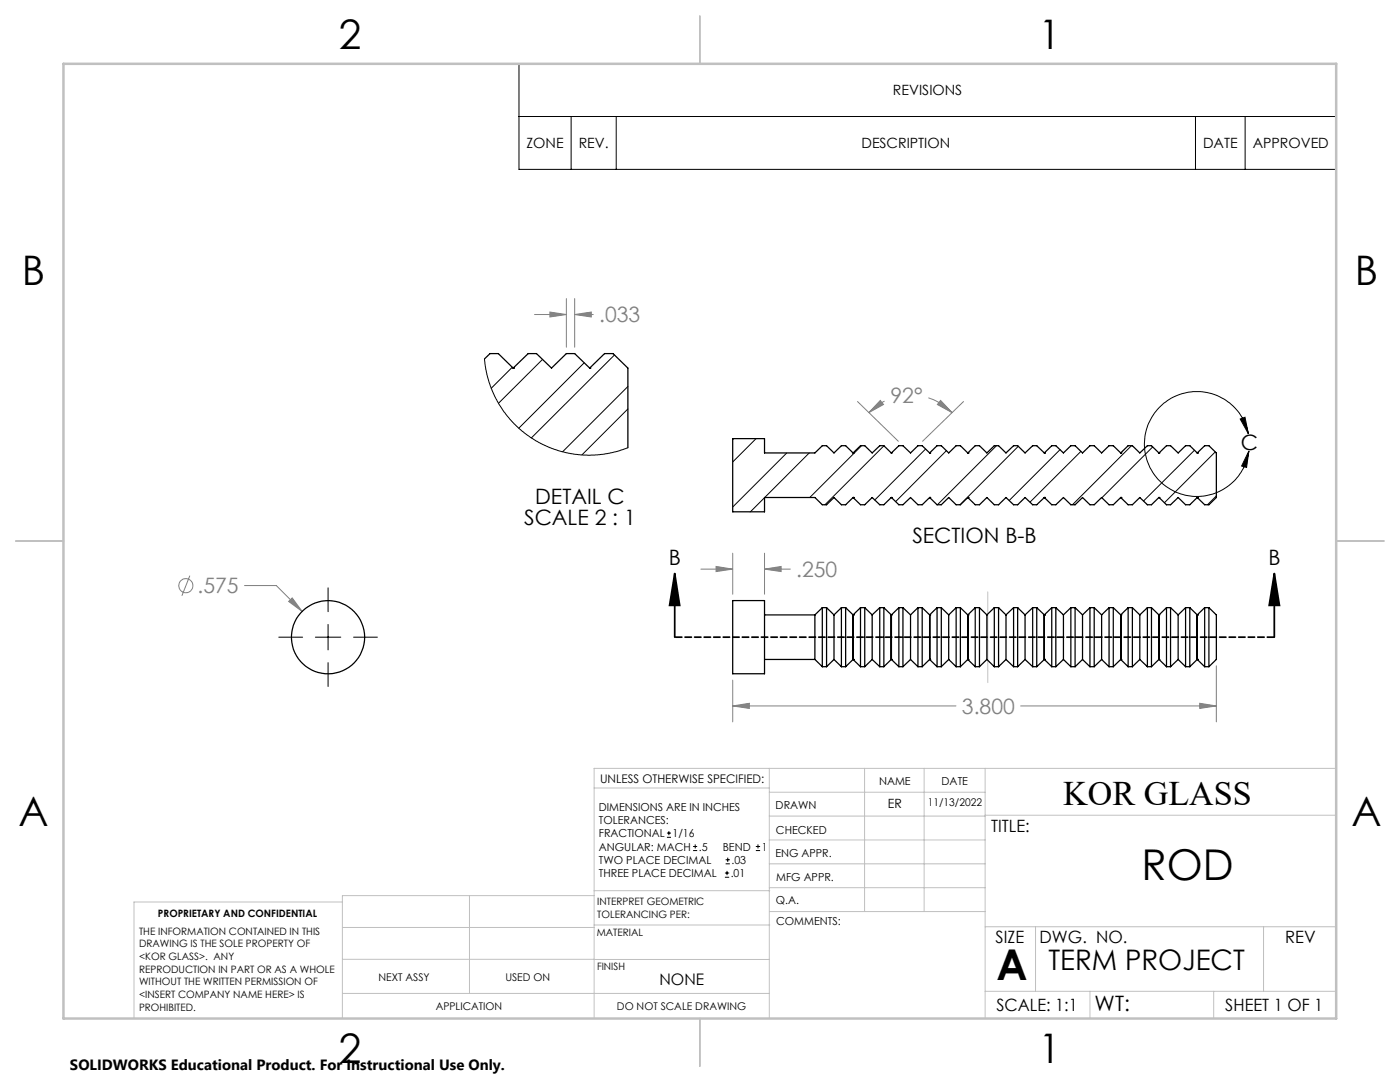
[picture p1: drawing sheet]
<svg xmlns="http://www.w3.org/2000/svg" width="279mm" height="216mm" viewBox="0 0 279 216" stroke-linecap="round" stroke-linejoin="round" font-family="sans-serif">
<g fill="none" stroke="#808080" stroke-width=".2">
<path d="M113 59.6v9.7M114.7 59.6v9.7M106.7 62.8h6.3M109.7 62.3l3.3 .5-3.3 .5zM114.7 62.8l3.3-.5v1zM114.7 62.8h3.7M175.7 79.9l.6 .8-2.9 1.6zM185.3 79.4a11.5 11.5 0 0 1 4.7 2.9M187.7 79.9l2.3 2.4-2.9-1.6zM171.1 80.1l8.2 8M176.5 80a12.5 12.5 0 0 0-3.1 2.3M192.3 80.1l-8.2 8"/>
<path d="M37.9 114.9l-1.6 4M48.8 116.8h6.3l5.2 5.2M58.3 119.3l2 2.7-2.7-2zM139.9 113.6h6.3M142.9 113l3.3 .6-3.3 .5zM146.2 110.4v8.2M152.6 113.6l3.3-.6v1.1zM152.6 110.4v8.2M152.6 113.6h5.1M146.2 135.7v8.3M242.7 132.9v11.1M146.2 140.9l3.3-.6v1.1z"/>
<path d="M146.2 140.9h44.6M203.7 140.9h39M239.4 140.3l3.3 .6-3.3 .5z"/>
<circle cx="37.1" cy="116.9" r="1.41"/>
</g>
<g fill="none" stroke="#000" stroke-width=".2">
<path d="M103.6 12.7h163.1v21.1h-163.1zM103.6 23.2h163.1M114 23.2v10.6M123 23.2v10.6M238.6 23.2v10.6M248.5 23.2v10.6M247.5 83.6l1-.3 .6 3.2zM249.1 86.5a10.5 10.5 0 0 0-16.2-6.5 10.5 10.5 0 0 0 .5 17.5 10.5 10.5 0 0 0 15.8-7.5M249.2 90l-.4 3.3-1-.3zM65.5 117.3v4.8M55.6 127.1h4.8M62.9 127.1h5.1"/>
<path d="M65.5 124.6v5.1M65.5 132.2v4.8M70.6 127.1h4.7M133.1 167.1h.8M133.1 166.2h.8M133.5 165.8v.9M138.3 169.7h.8M138.3 168.9h.8M138.7 168.5v.8M144.7 175h.8M144.7 174.2h.8M144.8 172.4h.9"/>
<path d="M144.8 171.6h.9M145.1 173.8v.8M145.2 171.1v.9M150.8 169.7h.9M150.8 168.9h.9M151.3 168.5v.8"/>
</g>
<path d="M134.7 114.4l.9 6.4h-2zM134.7 114.4v12.7M254.3 114.4l1 6.4h-2zM254.3 114.4v12.7" fill="none" stroke="#000" stroke-width=".35"/>
<path d="M254.3 127.1h-119.6" fill="none" stroke="#000" stroke-width=".35" stroke-dasharray="1.3 .6" stroke-dashoffset="-.2"/>
<g fill="none" stroke="#c0c0c0" stroke-width=".2">
<path d="M197.1 118.1v18.1M118.6 157.2h34.9M153.5 153.3v49.9M153.5 158.1h43.1M172.5 153.3v28.6M184.4 153.3v28.6M196.6 153.3v49.9M266.7 153.3h-148.1v49.9M68.3 180h-41.6v23.2M93.7 178.7v19.5M118.6 178.7h-50.3v24.5M118.6 177.7h35"/>
<path d="M153.5 167.6h43.1M153.5 162.8h43.1M153.5 172.4h43.1M153.5 177.1h43.1M196.6 162.7h70.1M68.3 198.2h85.2M68.3 191.4l85.2 .1M68.3 185.1h50.3M118.6 184.6h35M153.6 181.9h43M196.6 197.8h70.1M196.6 184.9h70.1"/>
<path d="M206.7 184.9v12.9M217.5 197.8v5.4M242.2 197.8v5.4M252.2 184.9v12.9"/>
</g>
<path d="M139.7 3.2v9.5M3.1 107.9h9.6M266.7 107.9h9.5M139.7 203.2v9.6" fill="none" stroke="#c0c0c0" stroke-width=".25"/>
<path d="M12.7 12.7h254v190.5h-254z" fill="none" stroke="#c0c0c0" stroke-width=".5"/>
<g fill="#000">
<path d="M247.5 83.6l1-.3 .6 3.2zM249.2 90l-.4 3.3-1-.3z"/>
<path d="M254.3 114.4l1 6.4h-2zM134.7 114.4l.9 6.4h-2z"/>
</g>
<path d="M58.3 119.3l-.7 .7 2.7 2zM152.6 113.6l3.3-.6v1.1zM142.9 113l3.3 .6-3.3 .5zM146.2 140.9l3.3-.6v1.1zM239.4 140.3l3.3 .6-3.3 .5zM187.7 79.9l2.3 2.4-2.9-1.6zM175.7 79.9l.6 .8-2.9 1.6zM109.7 62.3l3.3 .5-3.3 .5zM114.7 62.8l3.3-.5v1z" fill="#808080"/>
<g fill="none" stroke="#000" stroke-width=".25">
<path d="M96.7 71.6l1.1-1h1.6l3 2.8M102.4 73.4h.1M102.4 73.4l3-2.8h1.7l3 2.8 2.9-2.8h1.7l3 2.8M117.7 73.4h.1M117.7 73.4l2.9-2.8h1.7l3 2.8v15.9M170.3 99.3h.1M170.3 90.4h.1M170.3 90.4l-1.5-1.5h-.9l-1.5 1.5-1.4-1.5h-.9l-1.5 1.5h-10v-2.9h-6.4v14.6h6.4v-2.8h10l1.5 1.4h.9l1.4-1.4 1.5 1.4h.9l1.5-1.4M170.3 99.3l1.4 1.4h.9l1.5-1.4 1.5 1.4h.8l1.5-1.4M170.3 90.4l1.4-1.5h.9l1.5 1.5 1.5-1.5h.8l1.5 1.5M177.9 99.3h.1M177.9 90.4h.1"/>
<path d="M177.9 90.4l1.5-1.5h.8l1.5 1.5 1.5-1.5h.8l1.5 1.5M177.9 99.3l1.5 1.4h.8l1.5-1.4 1.5 1.4h.8l1.5-1.4M185.5 99.3h.1M185.5 90.4h.1M185.5 99.3l1.5 1.4h.9l1.4-1.4 1.5 1.4h.9l1.4-1.4M185.5 90.4l1.5-1.5h.9l1.4 1.5 1.5-1.5h.9l1.4 1.5M193.1 99.3h.1M193.1 90.4h.1M193.1 99.3l1.5 1.4h.9l1.5-1.4 1.4 1.4h.9l1.5-1.4 1.5 1.4h.8l1.5-1.4 1.5 1.4h.8l1.5-1.4M193.1 90.4l1.5-1.5h.9l1.5 1.5 1.4-1.5h.9l1.5 1.5 1.5-1.5h.8l1.5 1.5 1.5-1.5h.8l1.5 1.5M208.4 99.3h.1M208.4 90.4h.1"/>
<path d="M208.4 99.3l1.5 1.4h.8l1.5-1.4 1.5 1.4h.9l1.4-1.4 1.5 1.4h.9l1.5-1.4 1.4 1.4h.9l1.5-1.4M208.4 90.4l1.5-1.5h.8l1.5 1.5 1.5-1.5h.9l1.4 1.5 1.5-1.5h.9l1.5 1.5 1.4-1.5h.9l1.5 1.5M223.7 99.3h.1M223.7 90.4h.1M223.7 99.3l1.4 1.4h.9l1.5-1.4 1.5 1.4h.8l1.5-1.4M223.7 90.4l1.4-1.5h.9l1.5 1.5 1.5-1.5h.8l1.5 1.5M231.3 99.3h.1M231.3 90.4h.1M231.3 99.3l1.5 1.4h.8l1.5-1.4 1.5 1.4h.9l1.4-1.4M231.3 90.4l1.5-1.5h.8l1.5 1.5 1.5-1.5h.9l1.4 1.5M238.9 99.3h.1M238.9 90.4h.1"/>
<path d="M238.9 90.4l1.5-1.5h.9l1.4 1.5v8.9l-1.4 1.4h-.9l-1.5-1.4M146.2 119.8h6.4v14.6h-6.4zM152.6 122.7h10M152.6 131.6h10M162.6 122.7v8.9M162.6 131.6l1.5 1.4M164.1 121.2v11.8M164.1 133h.9M164.1 121.2h.9M164.1 121.2l-1.5 1.5M165 121.2v11.8M165 121.2l1.4 1.5"/>
<path d="M166.4 122.7v8.9M166.4 131.6l1.5 1.4M166.4 131.6l-1.4 1.4M167.9 121.2v11.8M167.9 133h.9M167.9 121.2h.9M167.9 121.2l-1.5 1.5M168.8 121.2v11.8M168.8 121.2l1.5 1.5M170.3 131.6h.1M170.3 122.7h.1M170.3 122.7v8.9"/>
<path d="M170.3 131.6l1.4 1.4M170.3 131.6l-1.5 1.4M171.7 121.2v11.8M171.7 133h.9M171.7 121.2h.9M171.7 121.2l-1.4 1.5M172.6 121.2v11.8M172.6 121.2l1.5 1.5M174.1 122.7v8.9M174.1 131.6l-1.5 1.4M174.1 131.6l1.5 1.4M175.6 121.2v11.8"/>
<path d="M175.6 133h.8M175.6 121.2h.8M175.6 121.2l-1.5 1.5M176.4 121.2v11.8M176.4 121.2l1.5 1.5M177.9 131.6h.1M177.9 122.7h.1M177.9 122.7v8.9M177.9 131.6l-1.5 1.4M177.9 131.6l1.5 1.4M179.4 121.2v11.8M179.4 133h.8"/>
<path d="M179.4 121.2h.8M179.4 121.2l-1.5 1.5M180.2 121.2v11.8M180.2 121.2l1.5 1.5M181.7 122.7v8.9M181.7 131.6l-1.5 1.4M181.7 131.6l1.5 1.4M183.2 121.2v11.8M183.2 133h.8M183.2 121.2h.8M183.2 121.2l-1.5 1.5M184 121.2v11.8"/>
<path d="M184 121.2l1.5 1.5M185.5 122.7h.1M185.5 131.6h.1M185.5 122.7v8.9M185.5 131.6l1.5 1.4M185.5 131.6l-1.5 1.4M187 121.2v11.8M187 133h.9M187 121.2h.9M187 121.2l-1.5 1.5M187.9 121.2v11.8M187.9 121.2l1.4 1.5"/>
<path d="M189.3 122.7v8.9M189.3 131.6l-1.4 1.4M189.3 131.6l1.5 1.4M190.8 121.2v11.8M190.8 133h.9M190.8 121.2h.9M190.8 121.2l-1.5 1.5M191.7 121.2v11.8M191.7 121.2l1.4 1.5M193.1 122.7h.1M193.1 131.6h.1M193.1 122.7v8.9"/>
<path d="M193.1 131.6l1.5 1.4M193.1 131.6l-1.4 1.4M194.6 121.2v11.8M194.6 133h.9M194.6 121.2h.9M194.6 121.2l-1.5 1.5M195.5 121.2v11.8M195.5 121.2l1.5 1.5M197 122.7v8.9M197 131.6l1.4 1.4M197 131.6l-1.5 1.4M198.4 121.2v11.8"/>
<path d="M198.4 133h.9M198.4 121.2h.9M198.4 121.2l-1.4 1.5M199.3 121.2v11.8M199.3 121.2l1.5 1.5M200.8 122.7v8.9M200.8 131.6l1.5 1.4M200.8 131.6l-1.5 1.4M202.3 121.2v11.8M202.3 133h.8M202.3 121.2h.8M202.3 121.2l-1.5 1.5"/>
<path d="M203.1 121.2v11.8M203.1 121.2l1.5 1.5M204.6 122.7v8.9M204.6 131.6l1.5 1.4M204.6 131.6l-1.5 1.4M206.1 121.2v11.8M206.1 133h.8M206.1 121.2h.8M206.1 121.2l-1.5 1.5M206.9 121.2v11.8M206.9 121.2l1.5 1.5M208.4 122.7h.1"/>
<path d="M208.4 131.6h.1M208.4 122.7v8.9M208.4 131.6l1.5 1.4M208.4 131.6l-1.5 1.4M209.9 121.2v11.8M209.9 133h.8M209.9 121.2h.8M209.9 121.2l-1.5 1.5M210.7 121.2v11.8M210.7 121.2l1.5 1.5M212.2 122.7v8.9M212.2 131.6l-1.5 1.4"/>
<path d="M212.2 131.6l1.5 1.4M213.7 121.2v11.8M213.7 133h.9M213.7 121.2h.9M213.7 121.2l-1.5 1.5M214.6 121.2v11.8M214.6 121.2l1.4 1.5M216 122.7v8.9M216 131.6l1.5 1.4M216 131.6l-1.4 1.4M217.5 121.2v11.8M217.5 133h.9"/>
<path d="M217.5 121.2h.9M217.5 121.2l-1.5 1.5M218.4 121.2v11.8M218.4 121.2l1.5 1.5M219.9 122.7v8.9M219.9 131.6l1.4 1.4M219.9 131.6l-1.5 1.4M221.3 121.2v11.8M221.3 133h.9M221.3 121.2h.9M221.3 121.2l-1.4 1.5M222.2 121.2v11.8"/>
<path d="M222.2 121.2l1.5 1.5M223.7 122.7h.1M223.7 131.6h.1M223.7 122.7v8.9M223.7 131.6l1.4 1.4M223.7 131.6l-1.5 1.4M225.1 121.2v11.8M225.1 133h.9M225.1 121.2h.9M225.1 121.2l-1.4 1.5M226 121.2v11.8M226 121.2l1.5 1.5"/>
<path d="M227.5 122.7v8.9M227.5 131.6l1.5 1.4M227.5 131.6l-1.5 1.4M229 121.2v11.8M229 133h.8M229 121.2h.8M229 121.2l-1.5 1.5M229.8 121.2v11.8M229.8 121.2l1.5 1.5M231.3 131.6h.1M231.3 122.7h.1M231.3 122.7v8.9"/>
<path d="M231.3 131.6l-1.5 1.4M231.3 131.6l1.5 1.4M232.8 121.2v11.8M232.8 133h.8M232.8 121.2h.8M232.8 121.2l-1.5 1.5M233.6 121.2v11.8M233.6 121.2l1.5 1.5M235.1 122.7v8.9M235.1 131.6l1.5 1.4M235.1 131.6l-1.5 1.4M236.6 121.2v11.8"/>
<path d="M236.6 133h.9M236.6 121.2h.9M236.6 121.2l-1.5 1.5M237.5 121.2v11.8M237.5 121.2l1.4 1.5M238.9 131.6h.1M238.9 122.7h.1M238.9 122.7v8.9M238.9 131.6l-1.4 1.4M238.9 131.6l1.5 1.4M240.4 121.2v11.8M240.4 133h.9"/>
<path d="M240.4 121.2h.9M240.4 121.2l-1.5 1.5M241.3 121.2l1.4 1.5v8.9l-1.4 1.4M241.3 121.2v11.8"/>
<circle cx="65.5" cy="127.1" r="7.3"/>
</g>
<g fill="none" stroke="#000" stroke-width=".2">
<path d="M96.7 71.6l.2 2.1 .7 2.6 1.1 2.8 .9 1.5 1 1.6 2 2.4 2 1.8 2.4 1.6 2.5 1.2 1.8 .7 2.2 .6 2.4 .3h1.9l2.7-.2 2.4-.5 2.4-.8M102.2 73.3l-4.2 4.2M108.3 71.7l-8.8 8.8M116.6 72.4l-13.1 13M122.6 70.8l-16.6 16.6M125.3 77.1l-13 13M125.3 81.6l-9.2 9.2M146.4 87.5l-.2 .2M150.9 87.5l-4.7 4.7M157 90.4l-10.8 10.8M161.5 90.4l-11.7 11.7M171.9 88.9l-10.3 10.4"/>
<path d="M176.4 88.9l-11.8 11.8M184.7 89.6l-10.1 10.2M188.9 89.9l-10.1 10.2M198.9 88.9l-11.8 11.8M203.2 89l-11.6 11.7M211.6 89.7l-10.2 10.2M215.7 90.1l-10.1 10.1M225.8 88.9l-11.8 11.8M230 89.2l-10.1 10.1M238.4 89.9l-10.2 10.1M242.5 90.2l-10.1 10.1M242.7 99l-1.7 1.7"/>
</g>
<g font-size="8.5">
<text x="227.8" y="175.5">ROD</text>
<text x="198.9" y="195.5">A</text>
</g>
<g font-size="8.1">
<text x="67.6" y="9.7">2</text>
<text x="207.3" y="9.7">1</text>
<text x="4.4" y="57">B</text>
<text x="270.4" y="57">B</text>
<text x="3.7" y="164.9">A</text>
<text x="269.7" y="164.9">A</text>
<text x="67.6" y="212.2">2</text>
<text x="207.3" y="212.2">1</text>
</g>
<text font-size="6.9" x="212.2" y="160.6">KOR GLASS</text>
<text font-size="5.6" x="209.3" y="193.5">TERM PROJECT</text>
<g font-size="4.2" fill="#808080">
<text x="119.6" y="64.3">.033</text>
<text x="177.7" y="80.4">92°</text>
<text x="39.4" y="118.4">.575</text>
<text x="158.9" y="115.1">.250</text>
<text x="192" y="142.4">3.800</text>
</g>
<g font-size="4.2">
<text x="247.6" y="89.8">C</text>
<text x="106.8" y="100.6">DETAIL C</text>
<text x="104.6" y="104.8">SCALE 2 : 1</text>
<text x="133.5" y="112.7">B</text>
<text x="182.1" y="108.4">SECTION B-B</text>
<text x="253.1" y="112.7">B</text>
<text x="218.5" y="201.7">WT:</text>
</g>
<g font-size="3.4">
<text x="197.8" y="166">TITLE:</text>
<text x="198.7" y="188.1">SIZE</text>
<text x="207.5" y="188.1">DWG. NO.</text>
<text x="256.5" y="188.2">REV</text>
<text x="198.8" y="201.7">SCALE: 1:1</text>
<text x="244.5" y="201.7">SHEET 1 OF 1</text>
</g>
<text font-size="3.2" x="131.6" y="196.6">NONE</text>
<text font-size="3" x="14" y="213.5">SOLIDWORKS Educational Product. For Instructional Use Only.</text>
<g font-size="2.8">
<text x="178.2" y="19">REVISIONS</text>
<text x="105.1" y="29.6">ZONE</text>
<text x="115.5" y="29.6">REV.</text>
<text x="171.9" y="29.6">DESCRIPTION</text>
<text x="240.1" y="29.6">DATE</text>
<text x="250" y="29.6">APPROVED</text>
</g>
<text font-size="2.5" x="177.2" y="161.3">ER</text>
<text font-size="2.4" x="119.8" y="156.2">UNLESS OTHERWISE SPECIFIED:</text>
<g font-size="2.2">
<text x="119.5" y="161.8">DIMENSIONS ARE IN INCHES</text>
<text x="154.8" y="161.4">DRAWN</text>
<text x="175.4" y="156.6">NAME</text>
<text x="187.9" y="156.7">DATE</text>
<text x="119.5" y="164.4">TOLERANCES:</text>
<text x="119.5" y="167.1">FRACTIONAL</text>
<text x="134.2" y="167.1">1/16</text>
<text x="154.9" y="166.3">CHECKED</text>
<text x="119.5" y="172.4">TWO PLACE DECIMAL</text>
<text x="119.5" y="169.7">ANGULAR: MACH</text>
<text x="139.5" y="169.7">.5</text>
<text x="144.2" y="169.7">BEND</text>
<text x="146" y="172.4">.03</text>
<text x="152" y="169.7">1</text>
<text x="154.8" y="171">ENG APPR.</text>
<text x="119.5" y="175">THREE PLACE DECIMAL</text>
<text x="145.8" y="175">.01</text>
<text x="154.9" y="175.7">MFG APPR.</text>
<text x="154.9" y="180.4">Q.A.</text>
<text x="154.9" y="184.6">COMMENTS:</text>
</g>
<g font-size="2.1">
<text x="185.2" y="160.7">11/13/2022</text>
<text x="75.5" y="195.7">NEXT ASSY</text>
<text x="100.9" y="195.7">USED ON</text>
<text x="86.9" y="201.5">APPLICATION</text>
<text x="123.1" y="201.6">DO NOT SCALE DRAWING</text>
</g>
<g font-size="2">
<text x="31.5" y="182.9">PROPRIETARY AND CONFIDENTIAL</text>
<text x="119.2" y="180.6">INTERPRET GEOMETRIC</text>
<text x="119.2" y="183.1">TOLERANCING PER:</text>
<text x="27.8" y="186.5">THE INFORMATION CONTAINED IN THIS</text>
<text x="27.8" y="189">DRAWING IS THE SOLE PROPERTY OF</text>
<text x="27.8" y="191.6">&lt;KOR GLASS&gt;. ANY</text>
<text x="119.1" y="186.7">MATERIAL</text>
<text x="27.8" y="194.1">REPRODUCTION IN PART OR AS A WHOLE</text>
<text x="27.8" y="196.6">WITHOUT THE WRITTEN PERMISSION OF</text>
<text x="119.1" y="193.5">FINISH</text>
<text x="27.8" y="199.1">&lt;INSERT COMPANY NAME HERE&gt; IS</text>
<text x="27.8" y="201.7">PROHIBITED.</text>
</g>
</svg>
